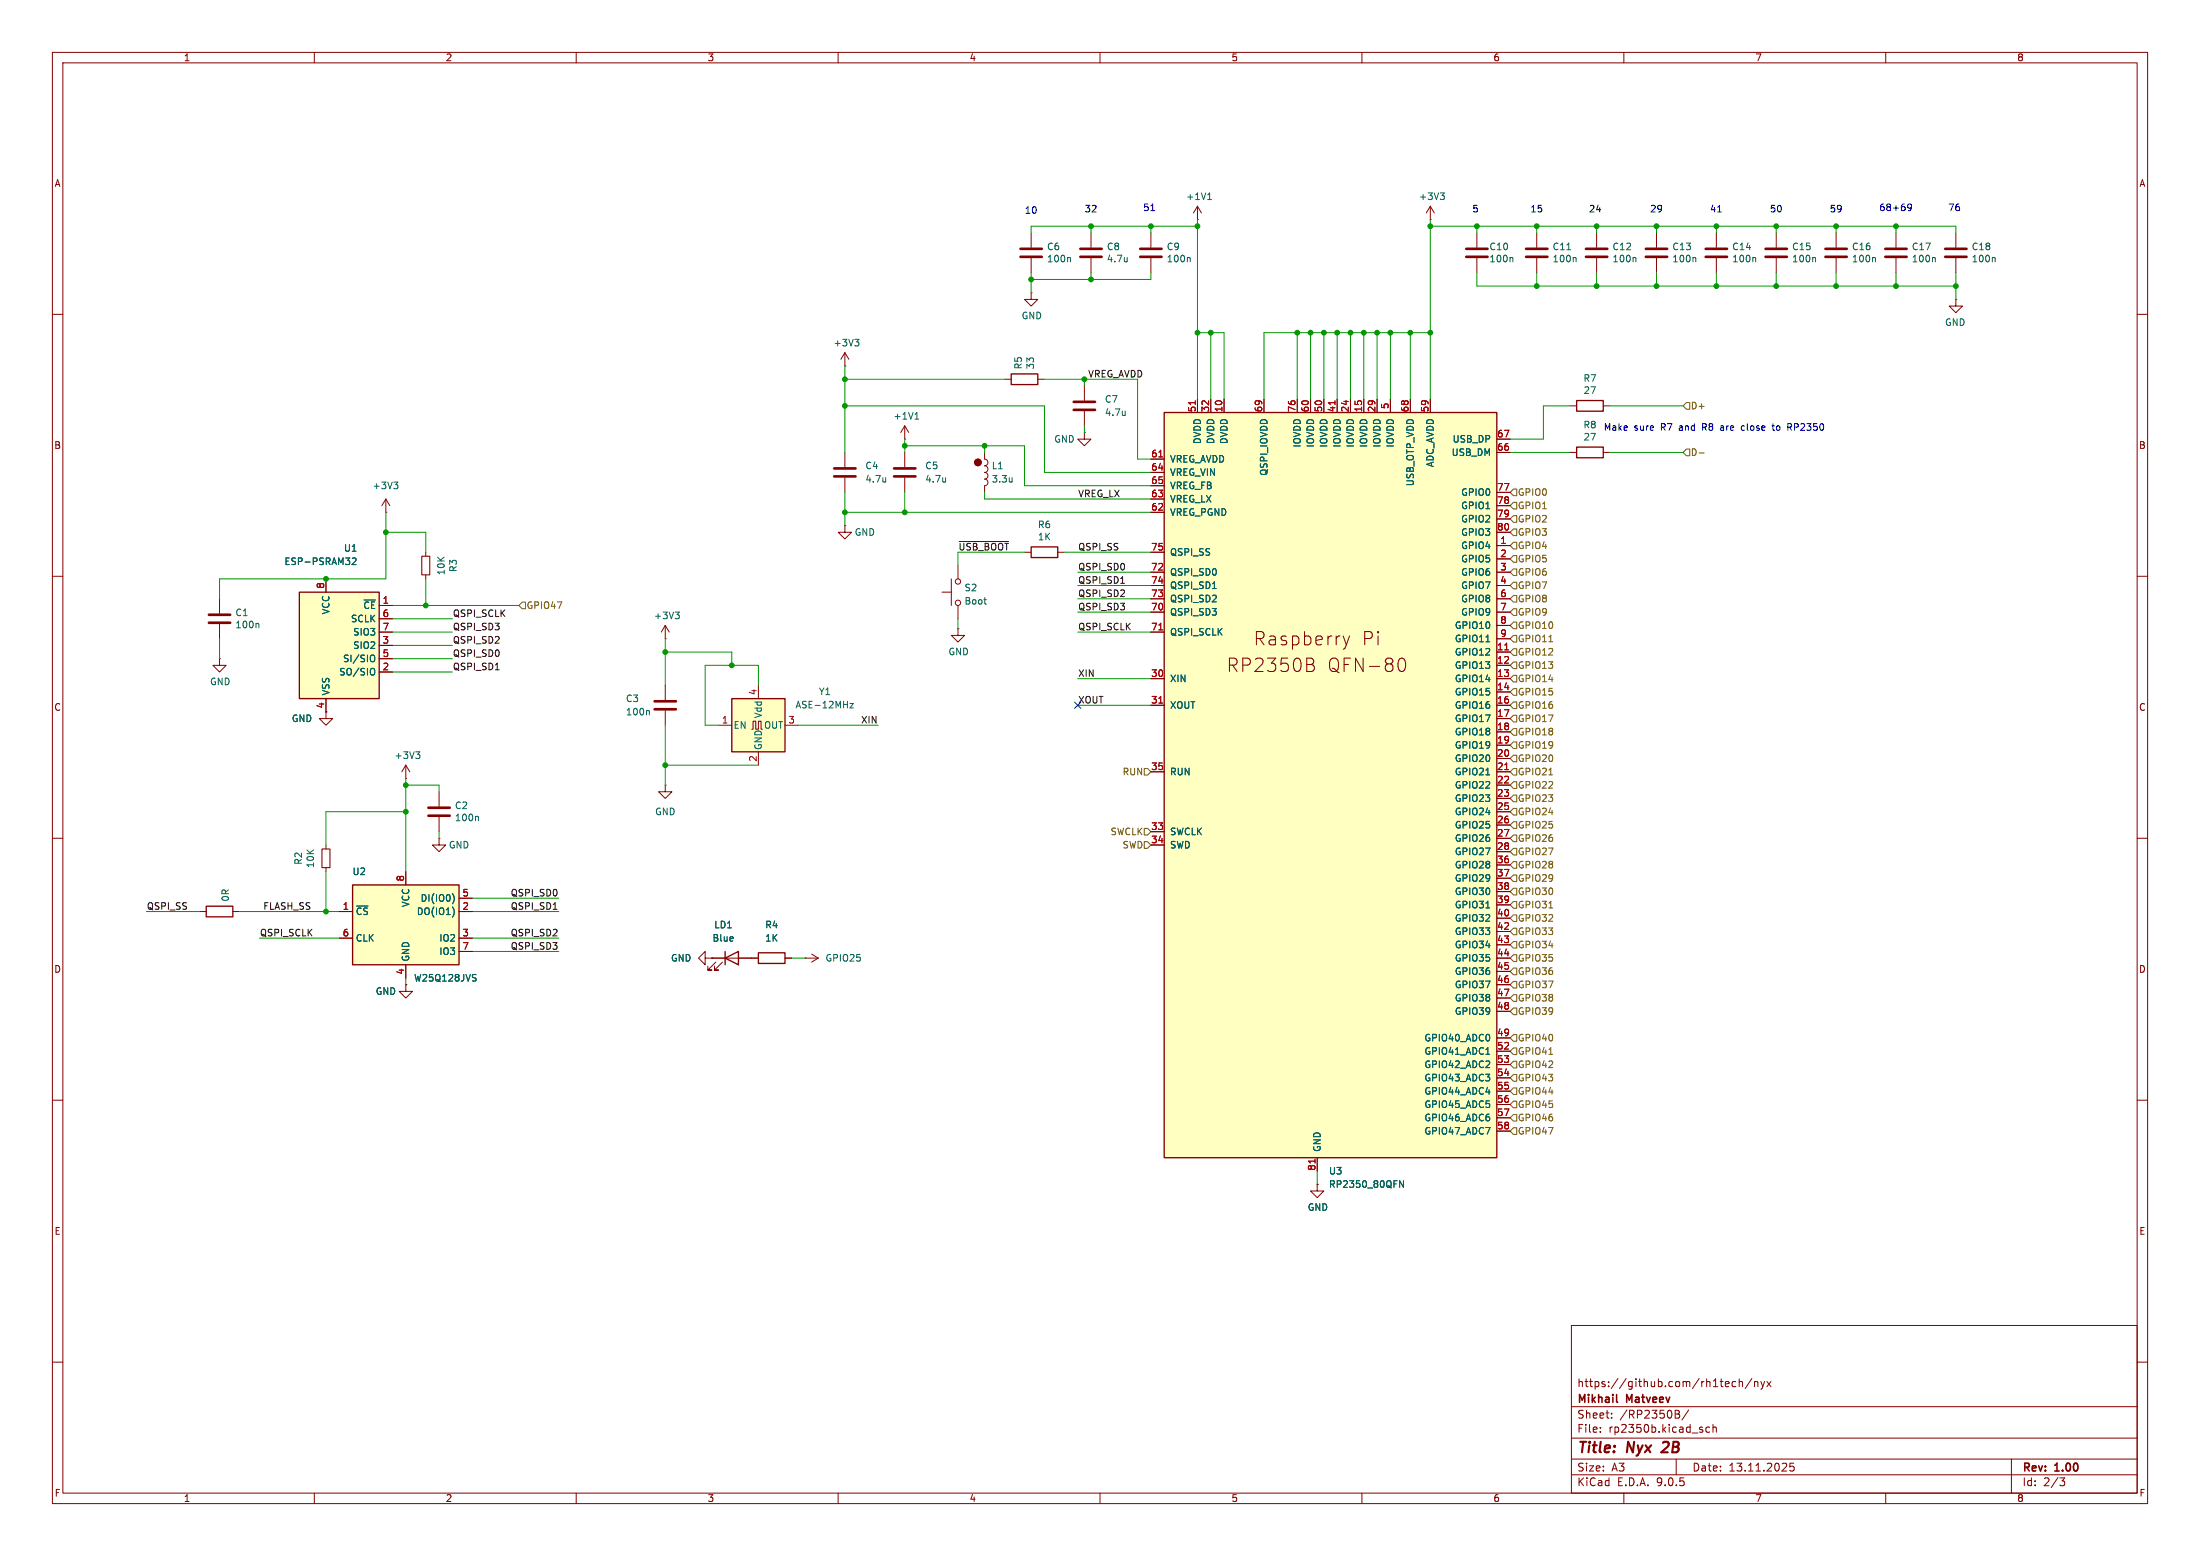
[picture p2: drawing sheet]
<svg xmlns="http://www.w3.org/2000/svg" width="420mm" height="297mm" viewBox="0 0 420 297" stroke-linecap="round" stroke-linejoin="round" font-family="sans-serif">
<g fill="none" stroke="#840000" stroke-width=".19">
<path d="M10 10h400v277h-400zM12 12h396v273h-396zM60 10v2M110 10v2M160 10v2M210 10v2M260 10v2M310 10v2M360 10v2M304.8 44.5v2.7M304.8 49.3v2.8M316.2 44.5v2.7"/>
<path d="M316.2 49.3v2.8M327.7 44.5v2.7M327.7 49.3v2.8M339.1 44.5v2.7M339.1 49.3v2.8M373.4 57.2v1.2h-1.3l1.3 1.3 1.2-1.3h-1.2M373.4 57.2h.1M373.4 44.5v2.7M373.4 49.3v2.8M10 60h2M408 60h2M10 110h2"/>
<path d="M127 119.4l-.8 1.3M127 119.4l.8 1.3M127 119.4v2.5M161.3 100.3v1.3h-1.3l1.3 1.3 1.3-1.3h-1.3M161.3 100.3h.1M408 110h2M127 121.9h.1M182.9 120v1.3h1.2l-1.2 1.3-1.3-1.3h1.3M182.9 120h.1M10 160h2M83.8 151.1v2.8M83.8 156v2.8"/>
<path d="M127 149.9v1.2h1.3l-1.3 1.3-1.3-1.3h1.3M127 149.9h.1M408 160h2M134.6 182.9v-1.3l-1.3 1.3 1.3 1.3v-1.3h1.3M135.9 182.9h.1M135.9 182.9h8.9M136.7 183.6l-1.6 1.6h.8h-.8v-.8M137.9 183.6l-1.5 1.6h.8h-.8v-.8M149.9 182.9h1.2M153.7 182.9h.1M153.7 182.9h2.5M154.9 182.1l1.3 .8"/>
<path d="M156.2 182.9l-1.3 .7M10 210h2M408 210h2M300 253h108v32h-108zM10 260h2M300 278.5h108M300 274.5h108M300 268.5h108M305.5 273.2v.2M305.5 272.5v.1M307.7 270.5v.2M307.7 269.8v.1"/>
<path d="M319.8 269.2h.5l.2 .1 .1 .3-.3 .3M319.8 269.9h.5M320 278.5v3M320.3 269.9a.4 .4 0 0 1 .4 .4 .4 .4 0 0 1-.3 .4h-.6M322.4 269.1l-1.3 1.9M326.4 272.5l-.5-.1-.2 .3 .1 .6h.6M327 272.5l.2-.1 .4 .1 .1 .9M327 271.9v1.5M329.4 264.6h.6M329.4 263.8l.5-.1 .2 .3-.7 .2M331.4 263.8l-.5-.1-.2 .3 .1 .6h.6M332 263.8l.2-.1 .4 .1 .1 .9"/>
<path d="M332 263.2v1.5M334.4 263.1l-1.2 1.9M334.9 263.8l.3-.1 .3 .1 .1 .9M334.9 263.7v1M336.2 263.7l.3 1M336.5 264.7l-.3 .5M336.9 263.7l-.4 1M337.3 263.7l.8 1M338.1 263.7l-.8 1M342.4 279.3h-.7v.7l.2-.1h.5l.1 .2-.1 .5-.2 .2-.5-.2M384 278.5v6.5M408 260h2"/>
<path d="M60 285v2M110 285v2M160 285v2M210 285v2M260 285v2M300 281.5h108M310 285v2M360 285v2M393.2 282.1h1l-.5 .6 .4 .1 .1 .5-.3 .3h-.5"/>
</g>
<path d="M318.4 276.1l-1.3 1.1h1.3" fill="none" stroke="#840000" stroke-width=".4"/>
<path d="M308.6 267.5l.2 .2" fill="none" stroke="#840000" stroke-width=".3"/>
<circle cx="186.7" cy="88.3" r=".63" fill="#840000" stroke="#840000" stroke-width=".19"/>
<path d="M302.8 47.5h4M302.8 49h4M314.2 47.5h4.1M314.2 49h4.1M325.6 47.5h4.1M325.6 49h4.1M337.1 47.5h4M337.1 49h4M371.3 47.5h4.1M371.3 49h4.1M81.8 154.2h4.1M81.8 155.7h4.1" fill="none" stroke="#840000" stroke-width=".51"/>
<path d="M312.1 49.1l.2 .2v.7M323.6 49.1l.1 .2v.7M335 49.1l.2 .2v.7M346.4 49.1l.2 .2v.7M380.7 49.1l.2 .2v.7M128.9 116.8h.8l-.4 .5M129.4 117.3l.3 .3v.3l-.3 .2M91.1 155.8l.2 .2v.7" fill="none" stroke="#006464" stroke-width=".19"/>
<path d="M138.4 182.9l2.6-1.3v2.6zM138.4 181.6v2.6M144.8 181.9h5.1v2h-5.1z" fill="none" stroke="#840000" stroke-width=".25"/>
<path d="M67.3 168.9h20.3v15.3h-20.3z" fill="#ffffc2"/>
<path d="M193 71.4h5.1v2h-5.1zM301 76.5h5.1v2h-5.1zM301 85.3h5.1v2.1h-5.1zM67.3 168.9h20.3v15.3h-20.3z" fill="none" stroke="#840000" stroke-width=".25"/>
<g fill="none" stroke="#840000" stroke-width=".19">
<path d="M273 39.4l-.7 1.2M273 39.4l.8 1.2M273 39.4v2.5M196.8 55.9v1.3h1.3l-1.3 1.2-1.2-1.2h1.2M196.8 55.9h.1M196.8 44.5v2.7M196.8 49.3v2.8M273 41.9h.1M281.9 44.5v2.7M281.9 49.3v2.8M293.4 44.5v2.7M293.4 49.3v2.8"/>
<path d="M161.3 69.9h.1M161.3 67.3l-.8 1.3M161.3 67.3l.8 1.3M161.3 67.3v2.6M191.8 72.4h1.2M198.1 72.4h1.3M207 73.7v2.8M207 78.5v2.8M299.7 77.5h1.3M306.1 77.5h1.2M172.7 83.8h.1M172.7 81.3l-.7 1.3"/>
<path d="M172.7 81.3l.8 1.3M172.7 81.3v2.5M299.7 86.4h1.3M306.1 86.4h1.2M64.8 174h2.5M64.8 179.1h2.5M77.5 166.4v2.5M83.8 160v1.3h1.3l-1.3 1.3-1.3-1.3h1.3M83.8 160h.1M87.6 174h2.6M87.6 179.1h2.6M87.6 171.5h2.6"/>
<path d="M77.5 188v1.2h1.2l-1.2 1.3-1.3-1.3h1.3M77.5 188h.1M77.5 184.2v2.5M87.6 181.6h2.6"/>
</g>
<g fill="none" stroke="#006464" stroke-width=".19">
<path d="M274.9 36.8h.8l-.4 .5M275.5 37.3l.2 .3v.3l-.2 .2M204.2 49.1l.2 .2v.7M288.6 49.1l.2 .2v.7M299.1 47.7h.7M300.7 49.1l.2 .2v.7M163.2 64.8h.8l-.5 .4M163.7 65.2l.3 .3v.3l-.3 .2M174.8 79l.2-.3v1.3M214.8 78.5v.8M214.8 79.2l-.1 .1M174.7 80h.7"/>
<path d="M86.4 170.6a1.49 1.49 0 0 1 0 1.9M86.7 173.7v.8M90.4 186l.5 .1M90.7 186.7l.2 .2-.2 .4"/>
</g>
<path d="M194.8 47.5h4.1M194.8 49h4.1M279.9 47.5h4.1M279.9 49h4.1M291.3 47.5h4.1M291.3 49h4.1M205 76.7h4M205 78.2h4" fill="none" stroke="#840000" stroke-width=".51"/>
<path d="M222.2 78.7h63.5v142.3h-63.5z" fill="#ffffc2"/>
<path d="M222.2 78.7h63.5v142.3h-63.5z" fill="none" stroke="#840000" stroke-width=".25"/>
<g fill="none" stroke="#840000" stroke-width=".19">
<path d="M228.6 76.2v2.5M231.1 76.2v2.5M233.7 76.2v2.5M241.3 76.2v2.5M247.6 76.2v2.5M250.2 76.2v2.5M252.7 76.2v2.5M255.3 76.2v2.5M257.8 76.2v2.5M260.3 76.2v2.5M262.9 76.2v2.5M265.4 76.2v2.5"/>
<path d="M269.2 76.2v2.5M273 76.2v2.5M219.7 87.6h2.5M219.7 90.2h2.5M219.7 92.7h2.5M219.7 95.3h2.5M219.7 97.8h2.5M285.7 83.8h2.6M285.7 86.4h2.6M285.7 94h2.6M285.7 96.5h2.6M285.7 99.1h2.6"/>
<path d="M219.7 105.4h2.5M219.7 109.2h2.5M219.7 111.8h2.5M219.7 114.3h2.5M219.7 116.8h2.5M285.7 109.2h2.6M285.7 111.8h2.6M285.7 114.3h2.6M285.7 116.8h2.6M285.7 101.6h2.6M285.7 104.1h2.6M285.7 106.7h2.6"/>
<path d="M285.7 119.4h2.6M219.7 120.7h2.5M219.7 129.5h2.5M219.7 134.6h2.5M250.3 125.6a.62 .62 0 0 1 .5 .6 .62 .62 0 0 1-.5 .6 .68 .68 0 0 1 .6 .7 .68 .68 0 0 1-.5 .7h-.9M256.4 121.4l.6 1.7M257 123.1l-.2 .6M257.6 121.4l-.6 1.7M266.9 126.6a.93 .93 0 0 1 .6-1 .65 .65 0 0 1 .7 .5 1.49 1.49 0 0 1-.5 2.1 .65 .65 0 0 1-.7-.5l-.1-.5M285.7 129.5h2.6M285.7 134.6h2.6M285.7 121.9h2.6"/>
<path d="M285.7 124.5h2.6M285.7 127h2.6M285.7 132.1h2.6M285.7 137.2h2.6M285.7 139.7h2.6M219.7 147.3h2.5M219.7 158.8h2.5M285.7 147.3h2.6M285.7 142.2h2.6M285.7 144.8h2.6M285.7 149.9h2.6M285.7 152.4h2.6"/>
<path d="M285.7 154.9h2.6M285.7 157.5h2.6M219.7 161.3h2.5M285.7 160h2.6M285.7 162.6h2.6M285.7 165.1h2.6M285.7 167.6h2.6M285.7 170.2h2.6M285.7 172.7h2.6M285.7 175.3h2.6M285.7 177.8h2.6M285.7 180.3h2.6"/>
<path d="M285.7 182.9h2.6M285.7 185.4h2.6M285.7 188h2.6M285.7 190.5h2.6M285.7 193h2.6M285.7 198.1h2.6M285.7 200.7h2.6M285.7 203.2h2.6M285.7 205.7h2.6M285.7 208.3h2.6M285.7 210.8h2.6M285.7 213.4h2.6"/>
<path d="M285.7 215.9h2.6M251.5 226.1v1.2h1.2l-1.2 1.3-1.3-1.3h1.3M251.5 226.1h.1M251.5 221v2.5"/>
</g>
<path d="M228.2 76.5v.7M254.9 76.5v.7M221.2 87.2h.7M221.2 120.2h.7M221.2 134.2h.7M287.3 124h.7M287.3 146.9h.7M251 221.3v.7" fill="none" stroke="#a90000" stroke-width=".19"/>
<path d="M231.5 112.3h.7M283.7 122.5h.7M283.7 147.9h.7M283.7 173.3h.7M283.7 201.2h.7M267.9 225.4v1.2l-.7-1.2v1.2" fill="none" stroke="#006464" stroke-width=".19"/>
<path d="M139.7 133.4h10.2v10.1h-10.2z" fill="#ffffc2"/>
<path d="M196.8 104.4h5.1v2h-5.1zM139.7 133.4h10.2v10.1h-10.2zM39.4 173h5v2h-5z" fill="none" stroke="#840000" stroke-width=".25"/>
<g fill="none" stroke="#840000" stroke-width=".19">
<path d="M228.6 39.4l-.8 1.2M228.6 39.4l.8 1.2M228.6 39.4v2.5M208.3 44.5v2.7M208.3 49.3v2.8M219.7 44.5v2.7M219.7 49.3v2.8M228.6 41.9h.1M350.5 44.5v2.7M350.5 49.3v2.8M361.9 44.5v2.7M361.9 49.3v2.8"/>
<path d="M73.7 97.8h.1M73.7 95.3l-.8 1.2M73.7 95.3l.7 1.2M73.7 95.3v2.5M161.3 86.4v2.8M161.3 91.2v2.8M172.7 86.4v2.8M172.7 91.2v2.8M188 86.4v1.2a.64 .64 0 0 1 .6 .7 .64 .64 0 0 1-.6 .6 .64 .64 0 0 1 .6 .6 .64 .64 0 0 1-.6 .7M188 90.2a.64 .64 0 0 1 .6 .6 .64 .64 0 0 1-.6 .6 .64 .64 0 0 1 .6 .7 .64 .64 0 0 1-.6 .6v1.3M207 82.6v1.2h1.3l-1.3 1.3-1.3-1.3h1.3M207 82.6h.1"/>
<path d="M41.9 114.3v2.8M41.9 119.1v2.8M81.3 105.4v.8M81.3 109.7v.8M195.6 105.4h1.2M201.9 105.4h1.3M127 130.8v2.8M127 135.6v2.8M137.2 138.4h2.5M143.5 139.2h.3v-1.5h.5v1.5h.5v-1.5h.5v1.5h.2M144.8 130.8v2.6M149.9 138.4h2.5"/>
<path d="M144.8 143.5v2.6M38.1 174h1.3M44.4 174h1.3M62.2 161.3v.8M62.2 165.6v.8"/>
</g>
<g fill="none" stroke="#006464" stroke-width=".19">
<path d="M230.6 38.1h.7M230.7 37.1l.2-.3v1.3M215.2 49.1v.9M215.2 49.9h-.1M227 49.1l.2 .2v.7M357.8 49.1l.2 .2v.7M369.3 49.1l.2 .2v.7M75.2 92h.8l-.5 .5M75.7 92.5l.3 .2v.3l-.3 .3M169.1 91.2v.8M169.1 91.9l-.1 .1M180.5 91.2v.8"/>
<path d="M180.5 91.9v.1M193.2 91.2v.8M193.2 91.9v.1M49.2 119l.2 .2v.6M123.8 135.6l.2 .2v.7M162.3 134.3h.6l-.6 .8h.6"/>
</g>
<g fill="none" stroke="#840000" stroke-width=".51">
<path d="M206.2 47.5h4.1M206.2 49h4.1M217.7 47.5h4M217.7 49h4M348.5 47.5h4.1M348.5 49h4.1M359.9 47.5h4.1M359.9 49h4.1M159.3 89.4h4M159.3 90.9h4M170.7 89.4h4.1M170.7 90.9h4.1"/>
<path d="M39.9 117.3h4M39.9 118.9h4M125 133.9h4M125 135.4h4"/>
</g>
<path d="M80.5 106.2h1.5v3.5h-1.5zM61.5 162.1h1.5v3.5h-1.5z" fill="none" stroke="#840000" stroke-width=".2"/>
<path d="M57.1 113h15.3v20.4h-15.3z" fill="#ffffc2"/>
<path d="M57.1 113h15.3v20.4h-15.3z" fill="none" stroke="#840000" stroke-width=".25"/>
<g fill="none" stroke="#840000" stroke-width=".19">
<path d="M228.6 76.2v2.5M231.1 76.2v2.5M233.7 76.2v2.5M241.3 76.2v2.5M247.6 76.2v2.5M250.2 76.2v2.5M252.7 76.2v2.5M255.3 76.2v2.5M257.8 76.2v2.5M260.3 76.2v2.5M262.9 76.2v2.5M265.4 76.2v2.5"/>
<path d="M269.2 76.2v2.5M273 76.2v2.5M219.7 87.6h2.5M219.7 90.2h2.5M219.7 92.7h2.5M219.7 95.3h2.5M219.7 97.8h2.5M285.7 83.8h2.6M285.7 86.4h2.6M285.7 94h2.6M285.7 96.5h2.6M285.7 99.1h2.6"/>
<path d="M62.2 110.5v2.5M72.4 115.6h2.5M72.4 118.1h2.5M179.8 113h1.8M181.6 110.5v5.1M182.9 108v2.5M182.9 115.6v2.5M219.7 105.4h2.5M219.7 109.2h2.5M219.7 111.8h2.5M219.7 114.3h2.5M219.7 116.8h2.5"/>
<path d="M285.7 109.2h2.6M285.7 111.8h2.6M285.7 114.3h2.6M285.7 116.8h2.6M285.7 101.6h2.6M285.7 104.1h2.6M285.7 106.7h2.6M285.7 119.4h2.6M41.9 125.7v1.3h1.3l-1.3 1.3-1.3-1.3h1.3M41.9 125.7h.1M62.2 133.4v3.8h1.3l-1.3 1.2-1.2-1.2h1.2M72.4 120.7h2.5"/>
<path d="M72.4 123.2h2.5M72.4 125.7h2.5M72.4 128.3h2.5M219.7 120.7h2.5M219.7 129.5h2.5M219.7 134.6h2.5M285.7 129.5h2.6M285.7 134.6h2.6M285.7 121.9h2.6M285.7 124.5h2.6M285.7 127h2.6M285.7 132.1h2.6"/>
<path d="M285.7 137.2h2.6M285.7 139.7h2.6M77.5 148.6h.1M77.5 146.1l-.8 1.2M77.5 146.1l.7 1.2M77.5 146.1v2.5M219.7 147.3h2.5M219.7 158.8h2.5M285.7 147.3h2.6M285.7 142.2h2.6M285.7 144.8h2.6M285.7 149.9h2.6"/>
<path d="M285.7 152.4h2.6M285.7 154.9h2.6M285.7 157.5h2.6M64.8 174h2.5M64.8 179.1h2.5M77.5 166.4v2.5M87.6 174h2.6M87.6 179.1h2.6M87.6 171.5h2.6M219.7 161.3h2.5M285.7 160h2.6M285.7 162.6h2.6"/>
<path d="M285.7 165.1h2.6M285.7 167.6h2.6M285.7 170.2h2.6M285.7 172.7h2.6M285.7 175.3h2.6M285.7 177.8h2.6M77.5 188h.1M77.5 184.2v2.5M87.6 181.6h2.6M135.9 182.9h.1M135.9 182.9h2.5M141 182.9h3.8"/>
<path d="M149.9 182.9h1.2M285.7 180.3h2.6M285.7 182.9h2.6M285.7 185.4h2.6M285.7 188h2.6M285.7 190.5h2.6M285.7 193h2.6M285.7 198.1h2.6M285.7 200.7h2.6M285.7 203.2h2.6M285.7 205.7h2.6M285.7 208.3h2.6"/>
<path d="M285.7 210.8h2.6M285.7 213.4h2.6M285.7 215.9h2.6M251.5 226.1h.1M251.5 221v2.5"/>
<circle cx="186.7" cy="88.3" r=".63"/>
<circle cx="182.9" cy="111" r=".51"/>
<circle cx="182.9" cy="115.1" r=".51"/>
</g>
<g fill="none" stroke="#006464" stroke-width=".19">
<path d="M67.2 106.6l.5-.1 .3 .4-.8 .9h.8M187.8 114.5h.5M188.2 115.3h.1M231.5 112.3h.7M71 125a.43 .43 0 0 1 .5 .5v.4a.43 .43 0 0 1-.5 .4M71.2 127.6h.2a.81 .81 0 0 1-.2 1.2M283.7 122.5h.7M79.4 143.5h.7l-.4 .5M79.9 144l.2 .2v.3l-.2 .3M283.7 147.9h.7M86.4 170.6a1.49 1.49 0 0 1 0 1.9M86.7 173.7v.8"/>
<path d="M283.7 173.3h.7M90.4 186l.5 .1M90.7 186.7l.2 .2-.2 .4M283.7 201.2h.7M267.9 225.4v1.2l-.7-1.2v1.2"/>
</g>
<g fill="none" stroke="#725600" stroke-width=".19">
<path d="M321.3 77.5l.6-.7h.7v1.3h-.7zM288.9 95.9h.7v1.3h-.7l-.6-.7zM288.9 93.3h.7v1.3h-.7l-.6-.6zM288.9 98.4h.7v1.3h-.7l-.6-.6zM321.3 86.4l.6-.7h.7v1.3h-.7zM324.4 86.5h.9M99.7 114.9h.6v1.3h-.6l-.6-.6zM288.9 116.2h.7v1.3h-.7l-.6-.7zM288.9 106h.7v1.3h-.7l-.6-.6zM288.9 101h.7v1.2h-.7l-.6-.6zM288.9 103.5h.7v1.3h-.7l-.6-.7zM288.9 111.1h.7v1.3h-.7l-.6-.6z"/>
<path d="M288.9 108.6h.7v1.3h-.7l-.6-.7zM288.9 113.7h.7v1.2h-.7l-.6-.6zM288.9 118.7h.7v1.3h-.7l-.6-.6zM288.9 123.8h.7v1.3h-.7l-.6-.6zM288.9 128.9h.7v1.3h-.7l-.6-.7zM288.9 131.4h.7v1.3h-.7l-.6-.6zM288.9 134h.7v1.3h-.7l-.6-.7zM288.9 136.5h.7v1.3h-.7l-.6-.6zM288.9 139.1h.7v1.2h-.7l-.6-.6zM288.9 126.4h.7v1.2h-.7l-.6-.6zM288.9 121.3h.7v1.3h-.7l-.6-.7zM295.7 122.5h.7"/>
<path d="M218.4 146.7h.7l.6 .6-.6 .7h-.7zM218.4 158.1h.7l.6 .7-.6 .6h-.7zM288.9 159.4h.7v1.3h-.7l-.6-.7zM288.9 156.8h.7v1.3h-.7l-.6-.6zM288.9 154.3h.7v1.3h-.7l-.6-.7zM288.9 141.6h.7v1.3h-.7l-.6-.7zM288.9 144.1h.7v1.3h-.7l-.6-.6zM288.9 151.8h.7v1.2h-.7l-.6-.6zM288.9 146.7h.7v1.3h-.7l-.6-.7zM288.9 149.2h.7v1.3h-.7l-.6-.6zM295.7 147.9h.7M218.4 160.7h.7l.6 .6-.6 .6h-.7z"/>
<path d="M288.9 179.7h.7v1.3h-.7l-.6-.7zM288.9 177.2h.7v1.2h-.7l-.6-.6zM288.9 172.1h.7v1.3h-.7l-.6-.7zM288.9 169.5h.7v1.3h-.7l-.6-.6zM288.9 161.9h.7v1.3h-.7l-.6-.6zM288.9 167h.7v1.3h-.7l-.6-.7zM288.9 164.5h.7v1.2h-.7l-.6-.6zM288.9 174.6h.7v1.3h-.7l-.6-.6zM295.7 173.3h.7M288.9 189.9h.7v1.2h-.7l-.6-.6zM288.9 187.3h.7v1.3h-.7l-.6-.6zM288.9 197.5h.7v1.3h-.7l-.6-.7z"/>
<path d="M288.9 192.4h.7v1.3h-.7l-.6-.7zM288.9 184.8h.7v1.3h-.7l-.6-.7zM288.9 182.2h.7v1.3h-.7l-.6-.6zM288.9 202.6h.7v1.2h-.7l-.6-.6zM288.9 205.1h.7v1.3h-.7l-.6-.7zM288.9 207.6h.7v1.3h-.7l-.6-.6zM288.9 212.7h.7v1.3h-.7l-.6-.6zM288.9 210.2h.7v1.3h-.7l-.6-.7zM288.9 215.3h.7v1.2h-.7l-.6-.6zM288.9 200h.7v1.3h-.7l-.6-.6zM295.7 201.2h.7"/>
</g>
<path d="M183.1 103.4h9.4M213.9 111.3h.8M94.6 127.8h.7M105.6 173.6h.7" fill="none" stroke="#0f0f0f" stroke-width=".19"/>
<g fill="none" stroke="#009600" stroke-width=".19">
<path d="M196.8 52.1v3.8M208.3 43.2v1.3M208.3 52.1v1.2M219.7 43.2v1.3M219.7 52.1v1.2h-22.9M228.6 43.2h-31.8v1.3M228.6 41.9v34.3M273 43.2h100.4v1.3M273 41.9v34.3M281.9 52.1v2.5h91.5M281.9 43.2v1.3M293.4 43.2v1.3"/>
<path d="M293.4 52.1v2.5M304.8 43.2v1.3M304.8 52.1v2.5M316.2 43.2v1.3M316.2 52.1v2.5M327.7 43.2v1.3M327.7 52.1v2.5M339.1 43.2v1.3M339.1 52.1v2.5M350.5 43.2v1.3M350.5 52.1v2.5M361.9 43.2v1.3"/>
<path d="M361.9 52.1v2.5M373.4 52.1v5.1M161.3 77.5h38.1v12.7h20.3M161.3 69.9v16.5M161.3 72.4h30.5M199.4 72.4h17.8v15.2h2.5M207 72.4v1.3M228.6 63.5h5.1v12.7M231.1 63.5v12.7M247.6 63.5v12.7M250.2 63.5v12.7M252.7 63.5v12.7"/>
<path d="M255.3 63.5v12.7M257.8 63.5v12.7M260.3 63.5v12.7M262.9 63.5v12.7M265.4 63.5v12.7M269.2 63.5v12.7M273 63.5h-31.7v12.7M299.7 77.5h-5.1v6.3h-6.3M307.3 77.5h14M73.7 97.8v12.7h-31.8v3.8M161.3 94v6.3M161.3 97.8h58.4"/>
<path d="M172.7 83.8v2.6M172.7 94v3.8M172.7 85.1h22.9v7.6h24.1M188 85.1v1.3M188 94v1.3h31.7M207 81.3v1.3M288.3 86.4h11.4M307.3 86.4h14M73.7 101.6h7.6v3.8M74.9 115.6h24.2M74.9 118.1h11.5M81.3 110.5v5.1"/>
<path d="M182.9 118.1v1.9M195.6 105.4h-12.7v2.6M203.2 105.4h16.5M205.7 111.8h14M205.7 114.3h14M205.7 109.2h14M205.7 116.8h14M41.9 121.9v3.8M74.9 123.2h11.5M74.9 120.7h11.5M74.9 125.7h11.5M74.9 128.3h11.5"/>
<path d="M127 121.9v8.9M127 138.4v11.5M127 124.5h12.7v2.5M144.8 130.8v-3.8h-10.2v11.4h2.6M152.4 138.4h15.2M205.7 129.5h14M205.7 134.6h14M205.7 120.7h14M77.5 148.6v17.8M77.5 149.9h6.3v1.2M77.5 154.9h-15.3v6.4M83.8 158.8v1.2"/>
<path d="M127 146.1h17.8M27.9 174h10.2M45.7 174h19.1M49.5 179.1h15.3M62.2 166.4v7.6M90.2 179.1h16.5M90.2 171.5h16.5M90.2 174h16.5M77.5 186.7v1.3M90.2 181.6h16.5M151.1 182.9h2.6M251.5 223.5v2.6"/>
</g>
<path d="M205.1 134l1.2 1.2M206.3 134l-1.2 1.2" fill="none" stroke="#000084" stroke-width=".19"/>
<path d="M364.9 39.5l-.2 .2h-.3l-.2-.2v-.3l.2-.3h.3l.2 .3a.84 .84 0 0 1-.3 1h-.3M219.7 40.2h.7M327.9 40.5h.7M328.6 81.3l-.1 .1M328.6 81.7l-.2 .1 .2 .3M332.9 81.3l-.4 .1-.1 .1 .1 .5 .4 .1M338.3 81.3h.5M338.5 80.9v1.1l.3 .1M341.3 80.9h.5l.2 .2-.1 .4h-.6M341.6 81.5l.4 .6" fill="none" stroke="#0000c2" stroke-width=".19"/>
<path d="M228.2 76.5v.7M254.9 76.5v.7M221.2 87.2h.7M221.2 120.2h.7M221.2 134.2h.7M287.3 124h.7M287.3 146.9h.7M251 221.3v.7" fill="none" stroke="#a90000" stroke-width=".19"/>
<g fill="#009600" stroke="#009600" stroke-width=".19">
<circle cx="316.2" cy="43.2" r=".46"/>
<circle cx="339.1" cy="43.2" r=".46"/>
<circle cx="327.7" cy="43.2" r=".46"/>
<circle cx="327.7" cy="54.6" r=".46"/>
<circle cx="316.2" cy="54.6" r=".46"/>
<circle cx="339.1" cy="54.6" r=".46"/>
<circle cx="304.8" cy="43.2" r=".46"/>
<circle cx="304.8" cy="54.6" r=".46"/>
<circle cx="208.3" cy="43.2" r=".46"/>
<circle cx="196.8" cy="53.3" r=".46"/>
<circle cx="208.3" cy="53.3" r=".46"/>
<circle cx="219.7" cy="43.2" r=".46"/>
<circle cx="231.1" cy="63.5" r=".46"/>
<circle cx="228.6" cy="63.5" r=".46"/>
<circle cx="228.6" cy="43.2" r=".46"/>
<circle cx="265.4" cy="63.5" r=".46"/>
<circle cx="262.9" cy="63.5" r=".46"/>
<circle cx="257.8" cy="63.5" r=".46"/>
<circle cx="250.2" cy="63.5" r=".46"/>
<circle cx="252.7" cy="63.5" r=".46"/>
<circle cx="255.3" cy="63.5" r=".46"/>
<circle cx="273" cy="63.5" r=".46"/>
<circle cx="269.2" cy="63.5" r=".46"/>
<circle cx="247.6" cy="63.5" r=".46"/>
<circle cx="260.3" cy="63.5" r=".46"/>
<circle cx="293.4" cy="43.2" r=".46"/>
<circle cx="293.4" cy="54.6" r=".46"/>
<circle cx="281.9" cy="43.2" r=".46"/>
<circle cx="273" cy="43.2" r=".46"/>
<circle cx="361.9" cy="54.6" r=".46"/>
<circle cx="350.5" cy="54.6" r=".46"/>
<circle cx="361.9" cy="43.2" r=".46"/>
<circle cx="350.5" cy="43.2" r=".46"/>
<circle cx="373.4" cy="54.6" r=".46"/>
<circle cx="161.3" cy="77.5" r=".46"/>
<circle cx="172.7" cy="85.1" r=".46"/>
<circle cx="161.3" cy="72.4" r=".46"/>
<circle cx="139.7" cy="127" r=".46"/>
<circle cx="127" cy="146.1" r=".46"/>
<circle cx="161.3" cy="97.8" r=".46"/>
<circle cx="172.7" cy="97.8" r=".46"/>
<circle cx="77.5" cy="154.9" r=".46"/>
<circle cx="77.5" cy="149.9" r=".46"/>
<circle cx="62.2" cy="110.5" r=".46"/>
<circle cx="62.2" cy="174" r=".46"/>
<circle cx="73.7" cy="101.6" r=".46"/>
<circle cx="188" cy="85.1" r=".46"/>
<circle cx="207" cy="72.4" r=".46"/>
<circle cx="81.3" cy="115.6" r=".46"/>
<circle cx="127" cy="124.5" r=".46"/>
</g>
<g font-size="3.5" fill="#840000">
<text x="239.3" y="123.4">Raspberry</text>
<text x="259.9" y="123.4">Pi</text>
<text x="234.1" y="128.5">RP2350B</text>
<text x="253.3" y="128.5">QFN-80</text>
</g>
<g font-size="2.8" fill="#840000">
<text x="301" y="277.9">Title:</text>
<text x="310.6" y="277.9">Nyx</text>
<text x="318.2" y="277.9">2B</text>
</g>
<g font-size="2.1" fill="#840000">
<text x="301" y="268.2">Mikhail</text>
<text x="301" y="265">https://github.com/rh1tech/nyx</text>
<text x="310.6" y="268.2">Matveev</text>
<text x="301" y="273.7">File:</text>
<text x="301" y="271">Sheet:</text>
<text x="307.1" y="273.7">rp2350b.kicad_sch</text>
<text x="309.2" y="271">/RP2350B/</text>
<text x="301" y="281.1">Size:</text>
<text x="307.6" y="281.1">A3</text>
<text x="323" y="281.1">Date:</text>
<text x="330" y="281.1">13.11.2025</text>
<text x="386" y="281.3">Rev:</text>
<text x="392.4" y="281.3">1.00</text>
<text x="301" y="283.9">KiCad</text>
<text x="308.7" y="283.9">E.D.A.</text>
<text x="316.3" y="283.9">9.0.5</text>
<text x="386" y="283.9">Id:</text>
<text x="390.1" y="283.9">2/3</text>
</g>
<g font-size="1.8" fill="#840000">
<text x="35" y="11.9">1</text>
<text x="85" y="11.9">2</text>
<text x="135" y="11.9">3</text>
<text x="185" y="11.9">4</text>
<text x="235" y="11.9">5</text>
<text x="285" y="11.9">6</text>
<text x="335" y="11.9">7</text>
<text x="385" y="11.9">8</text>
<text x="10.3" y="35.9">A</text>
<text x="408.3" y="35.9">A</text>
<text x="10.3" y="85.9">B</text>
<text x="408.2" y="85.9">B</text>
<text x="10.3" y="135.9">C</text>
<text x="408.2" y="135.9">C</text>
<text x="10.3" y="185.9">D</text>
<text x="408.2" y="185.9">D</text>
<text x="10.3" y="235.9">E</text>
<text x="408.3" y="235.9">E</text>
<text x="10.3" y="285.9">F</text>
<text x="35" y="286.9">1</text>
<text x="85" y="286.9">2</text>
<text x="135" y="286.9">3</text>
<text x="185" y="286.9">4</text>
<text x="235" y="286.9">5</text>
<text x="285" y="286.9">6</text>
<text x="335" y="286.9">7</text>
<text x="385" y="286.9">8</text>
<text x="408.3" y="285.9">F</text>
</g>
<g font-size="1.8" fill="#0000c2">
<text x="195.5" y="41">10</text>
<text x="207" y="40.7">32</text>
<text x="218.1" y="40.5">51</text>
<text x="281" y="40.7">5</text>
<text x="292.1" y="40.7">15</text>
<text x="303.2" y="40.7">24</text>
<text x="314.9" y="40.7">29</text>
<text x="326.3" y="40.7">41</text>
<text x="337.8" y="40.7">50</text>
<text x="349.2" y="40.7">59</text>
<text x="358.6" y="40.5">68+69</text>
<text x="371.8" y="40.5">76</text>
<text x="306.1" y="82.3">Make</text>
<text x="312" y="82.3">sure</text>
<text x="317.2" y="82.3">R7</text>
<text x="320.8" y="82.3">and</text>
<text x="325.4" y="82.3">R8</text>
<text x="329.1" y="82.3">are</text>
<text x="333.3" y="82.3">close</text>
<text x="339.5" y="82.3">to</text>
<text x="342.5" y="82.3">RP2350</text>
</g>
<g font-size="1.8" fill="#006464">
<text x="226.3" y="38.4">+1V1</text>
<text x="270.8" y="38.4">+3V3</text>
<text x="199.8" y="48">C6</text>
<text x="211.2" y="48">C8</text>
<text x="222.6" y="48">C9</text>
<text x="284.2" y="48">C10</text>
<text x="296.3" y="48">C11</text>
<text x="307.7" y="48">C12</text>
<text x="319.2" y="48">C13</text>
<text x="330.6" y="48">C14</text>
<text x="342" y="48">C15</text>
<text x="353.5" y="48">C16</text>
<text x="364.9" y="48">C17</text>
<text x="376.3" y="48">C18</text>
<text x="199.8" y="50.3">100n</text>
<text x="211.2" y="50.3">4.7u</text>
<text x="222.6" y="50.3">100n</text>
<text x="284.2" y="50.3">100n</text>
<text x="296.3" y="50.3">100n</text>
<text x="307.7" y="50.3">100n</text>
<text x="319.2" y="50.3">100n</text>
<text x="330.6" y="50.3">100n</text>
<text x="342" y="50.3">100n</text>
<text x="353.5" y="50.3">100n</text>
<text x="364.9" y="50.3">100n</text>
<text x="376.3" y="50.3">100n</text>
<text x="194.9" y="61.1">GND</text>
<text x="371.2" y="62.4">GND</text>
<text x="159" y="66.3">+3V3</text>
<text x="195.3" y="70.6" transform="rotate(-90 195.3 70.6)">R5</text>
<text x="197.6" y="70.6" transform="rotate(-90 197.6 70.6)">33</text>
<text x="210.8" y="77.1">C7</text>
<text x="302.2" y="73.1">R7</text>
<text x="302.2" y="75.4">27</text>
<text x="170.5" y="80.3">+1V1</text>
<text x="210.8" y="79.6">4.7u</text>
<text x="302.2" y="82">R8</text>
<text x="165.1" y="89.8">C4</text>
<text x="176.5" y="89.8">C5</text>
<text x="189.2" y="89.8">L1</text>
<text x="201.2" y="84.7">GND</text>
<text x="223.3" y="88.5">VREG_AVDD</text>
<text x="229.5" y="84.9" transform="rotate(-90 229.5 84.9)">DVDD</text>
<text x="232" y="84.9" transform="rotate(-90 232 84.9)">DVDD</text>
<text x="234.5" y="84.9" transform="rotate(-90 234.5 84.9)">DVDD</text>
<text x="248.5" y="85.5" transform="rotate(-90 248.5 85.5)">IOVDD</text>
<text x="251.1" y="85.5" transform="rotate(-90 251.1 85.5)">IOVDD</text>
<text x="253.6" y="85.5" transform="rotate(-90 253.6 85.5)">IOVDD</text>
<text x="256.1" y="85.5" transform="rotate(-90 256.1 85.5)">IOVDD</text>
<text x="258.7" y="85.5" transform="rotate(-90 258.7 85.5)">IOVDD</text>
<text x="261.2" y="85.5" transform="rotate(-90 261.2 85.5)">IOVDD</text>
<text x="263.8" y="85.5" transform="rotate(-90 263.8 85.5)">IOVDD</text>
<text x="266.3" y="85.5" transform="rotate(-90 266.3 85.5)">IOVDD</text>
<text x="273.9" y="89.3" transform="rotate(-90 273.9 89.3)">ADC_AVDD</text>
<text x="277" y="87.2">USB_DM</text>
<text x="277.2" y="84.7">USB_DP</text>
<text x="302.2" y="84.3">27</text>
<text x="71" y="93.6">+3V3</text>
<text x="165.1" y="92.3">4.7u</text>
<text x="176.5" y="92.3">4.7u</text>
<text x="189.2" y="92.3">3.3u</text>
<text x="223.3" y="91">VREG_VIN</text>
<text x="223.3" y="93.6">VREG_FB</text>
<text x="242.2" y="90.9" transform="rotate(-90 242.2 90.9)">QSPI_IOVDD</text>
<text x="270.1" y="92.9" transform="rotate(-90 270.1 92.9)">USB_OTP_VDD</text>
<text x="278.8" y="94.8">GPIO0</text>
<text x="198" y="101">R6</text>
<text x="223.3" y="96.1">VREG_LX</text>
<text x="223.3" y="98.7">VREG_PGND</text>
<text x="278.8" y="97.4">GPIO1</text>
<text x="278.8" y="99.9">GPIO2</text>
<text x="65.6" y="105.5">U1</text>
<text x="163.1" y="102.5">GND</text>
<text x="198" y="103.3">1K</text>
<text x="223.3" y="106.3">QSPI_SS</text>
<text x="278.8" y="102.5">GPIO3</text>
<text x="278.8" y="105">GPIO4</text>
<text x="278.8" y="107.5">GPIO5</text>
<text x="54.2" y="108.1">ESP-PSRAM32</text>
<text x="85.1" y="109.9" transform="rotate(-90 85.1 109.9)">10K</text>
<text x="87.4" y="109.3" transform="rotate(-90 87.4 109.3)">R3</text>
<text x="184" y="113.1">S2</text>
<text x="223.3" y="110.1">QSPI_SD0</text>
<text x="223.3" y="112.6">QSPI_SD1</text>
<text x="278.8" y="110.1">GPIO6</text>
<text x="278.8" y="112.6">GPIO7</text>
<text x="44.8" y="117.8">C1</text>
<text x="63.1" y="117.4" transform="rotate(-90 63.1 117.4)">VCC</text>
<text x="66.9" y="119">SCLK</text>
<text x="69.3" y="116.4">~{CE}</text>
<text x="124.7" y="118.4">+3V3</text>
<text x="184" y="115.6">Boot</text>
<text x="223.3" y="115.2">QSPI_SD2</text>
<text x="223.3" y="117.7">QSPI_SD3</text>
<text x="278.8" y="115.2">GPIO8</text>
<text x="278.8" y="117.7">GPIO9</text>
<text x="44.8" y="120.1">100n</text>
<text x="67.3" y="121.5">SIO3</text>
<text x="67.3" y="124.1">SIO2</text>
<text x="181" y="125.3">GND</text>
<text x="223.3" y="121.5">QSPI_SCLK</text>
<text x="277.6" y="120.2">GPIO10</text>
<text x="277.6" y="122.8">GPIO11</text>
<text x="277.6" y="125.3">GPIO12</text>
<text x="40" y="131">GND</text>
<text x="64.7" y="129.1">SO/SIO</text>
<text x="65.4" y="126.6">SI/SIO</text>
<text x="223.3" y="130.4">XIN</text>
<text x="277.6" y="127.9">GPIO13</text>
<text x="277.6" y="130.4">GPIO14</text>
<text x="63.1" y="132.8" transform="rotate(-90 63.1 132.8)">VSS</text>
<text x="119.4" y="134.2">C3</text>
<text x="119.4" y="136.8">100n</text>
<text x="145.6" y="137.2" transform="rotate(-90 145.6 137.2)">Vdd</text>
<text x="151.8" y="135.4">ASE-12MHz</text>
<text x="156.2" y="132.9">Y1</text>
<text x="223.3" y="135.5">XOUT</text>
<text x="277.6" y="132.9">GPIO15</text>
<text x="277.6" y="135.5">GPIO16</text>
<text x="55.6" y="138">GND</text>
<text x="140" y="139.3">EN</text>
<text x="145.6" y="143.3" transform="rotate(-90 145.6 143.3)">GND</text>
<text x="145.8" y="139.3">OUT</text>
<text x="277.6" y="138">GPIO17</text>
<text x="277.6" y="140.6">GPIO18</text>
<text x="277.6" y="143.1">GPIO19</text>
<text x="75.2" y="145.1">+3V3</text>
<text x="223.3" y="148.2">RUN</text>
<text x="277.6" y="145.6">GPIO20</text>
<text x="277.6" y="148.2">GPIO21</text>
<text x="86.8" y="154.6">C2</text>
<text x="125" y="155.8">GND</text>
<text x="277.6" y="150.7">GPIO22</text>
<text x="277.6" y="153.3">GPIO23</text>
<text x="277.6" y="155.8">GPIO24</text>
<text x="86.8" y="156.9">100n</text>
<text x="223.3" y="159.6">SWCLK</text>
<text x="277.6" y="158.3">GPIO25</text>
<text x="277.6" y="160.9">GPIO26</text>
<text x="57.8" y="165.2" transform="rotate(-90 57.8 165.2)">R2</text>
<text x="60.1" y="165.8" transform="rotate(-90 60.1 165.8)">10K</text>
<text x="67.2" y="167.2">U2</text>
<text x="85.6" y="162.2">GND</text>
<text x="223.3" y="162.2">SWD</text>
<text x="277.6" y="163.4">GPIO27</text>
<text x="277.6" y="166">GPIO28</text>
<text x="43.9" y="172.2" transform="rotate(-90 43.9 172.2)">0R</text>
<text x="78.3" y="173.2" transform="rotate(-90 78.3 173.2)">VCC</text>
<text x="80.2" y="172.3">DI(IO0)</text>
<text x="277.6" y="168.5">GPIO29</text>
<text x="277.6" y="171">GPIO30</text>
<text x="277.6" y="173.6">GPIO31</text>
<text x="67.8" y="174.9">~{CS}</text>
<text x="67.8" y="179.9">CLK</text>
<text x="79.5" y="174.9">DO(IO1)</text>
<text x="83.8" y="179.9">IO2</text>
<text x="135.9" y="179.9">Blue</text>
<text x="136.3" y="177.4">LD1</text>
<text x="146" y="177.4">R4</text>
<text x="146" y="179.9">1K</text>
<text x="277.6" y="176.1">GPIO32</text>
<text x="277.6" y="178.7">GPIO33</text>
<text x="78.3" y="183.6" transform="rotate(-90 78.3 183.6)">GND</text>
<text x="83.8" y="182.5">IO3</text>
<text x="128" y="183.7">GND</text>
<text x="157.5" y="183.7">GPIO25</text>
<text x="277.6" y="181.2">GPIO34</text>
<text x="277.6" y="183.7">GPIO35</text>
<text x="71.6" y="190.1">GND</text>
<text x="78.9" y="187.6">W25Q128JVS</text>
<text x="277.6" y="186.3">GPIO36</text>
<text x="277.6" y="188.8">GPIO37</text>
<text x="277.6" y="191.4">GPIO38</text>
<text x="277.6" y="193.9">GPIO39</text>
<text x="271.8" y="199">GPIO40_ADC0</text>
<text x="271.8" y="201.5">GPIO41_ADC1</text>
<text x="271.8" y="204.1">GPIO42_ADC2</text>
<text x="271.8" y="206.6">GPIO43_ADC3</text>
<text x="271.8" y="209.1">GPIO44_ADC4</text>
<text x="271.8" y="211.7">GPIO45_ADC5</text>
<text x="271.8" y="214.2">GPIO46_ADC6</text>
<text x="252.3" y="220" transform="rotate(-90 252.3 220)">GND</text>
<text x="271.8" y="216.8">GPIO47_ADC7</text>
<text x="253.6" y="224.4">U3</text>
<text x="253.6" y="226.9">RP2350_80QFN</text>
<text x="249.6" y="231.3">GND</text>
</g>
<g font-size="1.8" fill="#0f0f0f">
<text x="207.6" y="72.1">VREG_AVDD</text>
<text x="205.7" y="95">VREG_LX</text>
<text x="182.9" y="105.1">~{USB_BOOT}</text>
<text x="205.7" y="105.1">QSPI_SS</text>
<text x="205.7" y="109">QSPI_SD0</text>
<text x="205.7" y="111.5">QSPI_SD1</text>
<text x="86.4" y="117.8">QSPI_SCLK</text>
<text x="205.7" y="114">QSPI_SD2</text>
<text x="205.7" y="116.6">QSPI_SD3</text>
<text x="86.4" y="125.5">QSPI_SD0</text>
<text x="86.4" y="122.9">QSPI_SD2</text>
<text x="86.4" y="120.4">QSPI_SD3</text>
<text x="205.7" y="120.4">QSPI_SCLK</text>
<text x="86.4" y="128">QSPI_SD1</text>
<text x="205.7" y="129.3">XIN</text>
<text x="205.7" y="134.4">XOUT</text>
<text x="164.3" y="138.2">XIN</text>
<text x="27.9" y="173.7">QSPI_SS</text>
<text x="50.2" y="173.7">FLASH_SS</text>
<text x="97.4" y="171.2">QSPI_SD0</text>
<text x="97.4" y="173.7">QSPI_SD1</text>
<text x="49.5" y="178.8">QSPI_SCLK</text>
<text x="97.4" y="178.8">QSPI_SD2</text>
<text x="97.4" y="181.3">QSPI_SD3</text>
</g>
<g font-size="1.8" fill="#a90000">
<text x="228.3" y="78.8" transform="rotate(-90 228.3 78.8)">51</text>
<text x="230.9" y="78.8" transform="rotate(-90 230.9 78.8)">32</text>
<text x="233.4" y="78.8" transform="rotate(-90 233.4 78.8)">10</text>
<text x="241" y="78.8" transform="rotate(-90 241 78.8)">69</text>
<text x="247.4" y="78.8" transform="rotate(-90 247.4 78.8)">76</text>
<text x="249.9" y="78.8" transform="rotate(-90 249.9 78.8)">60</text>
<text x="252.5" y="78.8" transform="rotate(-90 252.5 78.8)">50</text>
<text x="255" y="78.8" transform="rotate(-90 255 78.8)">41</text>
<text x="257.6" y="78.8" transform="rotate(-90 257.6 78.8)">24</text>
<text x="260.1" y="78.8" transform="rotate(-90 260.1 78.8)">15</text>
<text x="262.6" y="78.8" transform="rotate(-90 262.6 78.8)">29</text>
<text x="265.2" y="78.2" transform="rotate(-90 265.2 78.2)">5</text>
<text x="269" y="78.8" transform="rotate(-90 269 78.8)">68</text>
<text x="272.8" y="78.8" transform="rotate(-90 272.8 78.8)">59</text>
<text x="285.7" y="83.6">67</text>
<text x="219.7" y="87.4">61</text>
<text x="219.7" y="89.9">64</text>
<text x="285.7" y="86.1">66</text>
<text x="219.7" y="92.5">65</text>
<text x="219.7" y="95">63</text>
<text x="285.7" y="93.7">77</text>
<text x="219.7" y="97.5">62</text>
<text x="285.7" y="96.3">78</text>
<text x="285.7" y="98.8">79</text>
<text x="285.7" y="101.3">80</text>
<text x="219.7" y="105.2">75</text>
<text x="286.3" y="103.9">1</text>
<text x="286.3" y="106.4">2</text>
<text x="62" y="112.5" transform="rotate(-90 62 112.5)">8</text>
<text x="219.7" y="109">72</text>
<text x="219.7" y="111.5">74</text>
<text x="286.3" y="109">3</text>
<text x="286.3" y="111.5">4</text>
<text x="73" y="115.3">1</text>
<text x="73" y="117.9">6</text>
<text x="219.7" y="114">73</text>
<text x="219.7" y="116.6">70</text>
<text x="286.3" y="114">6</text>
<text x="286.3" y="116.6">7</text>
<text x="286.3" y="119.1">8</text>
<text x="73" y="120.4">7</text>
<text x="73" y="122.9">3</text>
<text x="73" y="125.5">5</text>
<text x="219.7" y="120.4">71</text>
<text x="285.7" y="124.2">11</text>
<text x="286.3" y="121.7">9</text>
<text x="73" y="128">2</text>
<text x="219.7" y="129.3">30</text>
<text x="285.7" y="126.7">12</text>
<text x="285.7" y="129.3">13</text>
<text x="285.7" y="131.8">14</text>
<text x="62" y="135.3" transform="rotate(-90 62 135.3)">4</text>
<text x="144.5" y="132.8" transform="rotate(-90 144.5 132.8)">4</text>
<text x="219.7" y="134.4">31</text>
<text x="285.7" y="134.4">16</text>
<text x="285.7" y="136.9">17</text>
<text x="137.7" y="138.2">1</text>
<text x="150.4" y="138.2">3</text>
<text x="285.7" y="139.4">18</text>
<text x="285.7" y="142">19</text>
<text x="144.5" y="145.5" transform="rotate(-90 144.5 145.5)">2</text>
<text x="219.7" y="147.1">35</text>
<text x="285.7" y="144.5">20</text>
<text x="285.7" y="147.1">21</text>
<text x="285.7" y="149.6">22</text>
<text x="285.7" y="152.1">23</text>
<text x="285.7" y="154.7">25</text>
<text x="219.7" y="158.5">33</text>
<text x="219.7" y="161">34</text>
<text x="285.7" y="157.2">26</text>
<text x="285.7" y="159.8">27</text>
<text x="285.7" y="162.3">28</text>
<text x="285.7" y="164.8">36</text>
<text x="285.7" y="167.4">37</text>
<text x="65.3" y="173.7">1</text>
<text x="77.2" y="168.3" transform="rotate(-90 77.2 168.3)">8</text>
<text x="88.2" y="171.2">5</text>
<text x="88.2" y="173.7">2</text>
<text x="285.7" y="169.9">38</text>
<text x="285.7" y="172.5">39</text>
<text x="65.3" y="178.8">6</text>
<text x="88.2" y="178.8">3</text>
<text x="285.7" y="175">40</text>
<text x="285.7" y="177.5">42</text>
<text x="88.2" y="181.4">7</text>
<text x="285.7" y="180.1">43</text>
<text x="285.7" y="182.6">44</text>
<text x="285.7" y="185.2">45</text>
<text x="77.2" y="186.1" transform="rotate(-90 77.2 186.1)">4</text>
<text x="285.7" y="187.7">46</text>
<text x="285.7" y="190.2">47</text>
<text x="285.7" y="192.8">48</text>
<text x="285.7" y="197.9">49</text>
<text x="285.7" y="200.4">52</text>
<text x="285.7" y="202.9">53</text>
<text x="285.7" y="205.5">54</text>
<text x="285.7" y="208">55</text>
<text x="285.7" y="210.6">56</text>
<text x="285.7" y="213.1">57</text>
<text x="285.7" y="215.6">58</text>
<text x="251.2" y="223.6" transform="rotate(-90 251.2 223.6)">81</text>
</g>
<g font-size="1.8" fill="#725600">
<text x="322.7" y="78.3">D+</text>
<text x="322.7" y="87.2">D-</text>
<text x="289.7" y="94.8">GPIO0</text>
<text x="289.7" y="97.4">GPIO1</text>
<text x="289.7" y="99.9">GPIO2</text>
<text x="289.7" y="107.5">GPIO5</text>
<text x="289.7" y="102.5">GPIO3</text>
<text x="289.7" y="105">GPIO4</text>
<text x="289.7" y="112.6">GPIO7</text>
<text x="289.7" y="110.1">GPIO6</text>
<text x="100.4" y="116.4">GPIO47</text>
<text x="289.7" y="117.7">GPIO9</text>
<text x="289.7" y="115.2">GPIO8</text>
<text x="289.7" y="125.3">GPIO12</text>
<text x="289.7" y="120.2">GPIO10</text>
<text x="289.7" y="122.8">GPIO11</text>
<text x="289.7" y="130.4">GPIO14</text>
<text x="289.7" y="127.9">GPIO13</text>
<text x="289.7" y="132.9">GPIO15</text>
<text x="289.7" y="135.5">GPIO16</text>
<text x="289.7" y="143.1">GPIO19</text>
<text x="289.7" y="138">GPIO17</text>
<text x="289.7" y="140.6">GPIO18</text>
<text x="214.2" y="148.2">RUN</text>
<text x="289.7" y="145.6">GPIO20</text>
<text x="289.7" y="148.2">GPIO21</text>
<text x="289.7" y="155.8">GPIO24</text>
<text x="289.7" y="153.3">GPIO23</text>
<text x="289.7" y="150.7">GPIO22</text>
<text x="211.9" y="159.6">SWCLK</text>
<text x="289.7" y="160.9">GPIO26</text>
<text x="289.7" y="158.3">GPIO25</text>
<text x="214.2" y="162.2">SWD</text>
<text x="289.7" y="163.4">GPIO27</text>
<text x="289.7" y="166">GPIO28</text>
<text x="289.7" y="173.6">GPIO31</text>
<text x="289.7" y="171">GPIO30</text>
<text x="289.7" y="168.5">GPIO29</text>
<text x="289.7" y="178.7">GPIO33</text>
<text x="289.7" y="176.1">GPIO32</text>
<text x="289.7" y="183.7">GPIO35</text>
<text x="289.7" y="181.2">GPIO34</text>
<text x="289.7" y="191.4">GPIO38</text>
<text x="289.7" y="188.8">GPIO37</text>
<text x="289.7" y="186.3">GPIO36</text>
<text x="289.7" y="193.9">GPIO39</text>
<text x="289.7" y="201.5">GPIO41</text>
<text x="289.7" y="199">GPIO40</text>
<text x="289.7" y="204.1">GPIO42</text>
<text x="289.7" y="206.6">GPIO43</text>
<text x="289.7" y="209.1">GPIO44</text>
<text x="289.7" y="214.2">GPIO46</text>
<text x="289.7" y="211.7">GPIO45</text>
<text x="289.7" y="216.8">GPIO47</text>
</g>
</svg>
